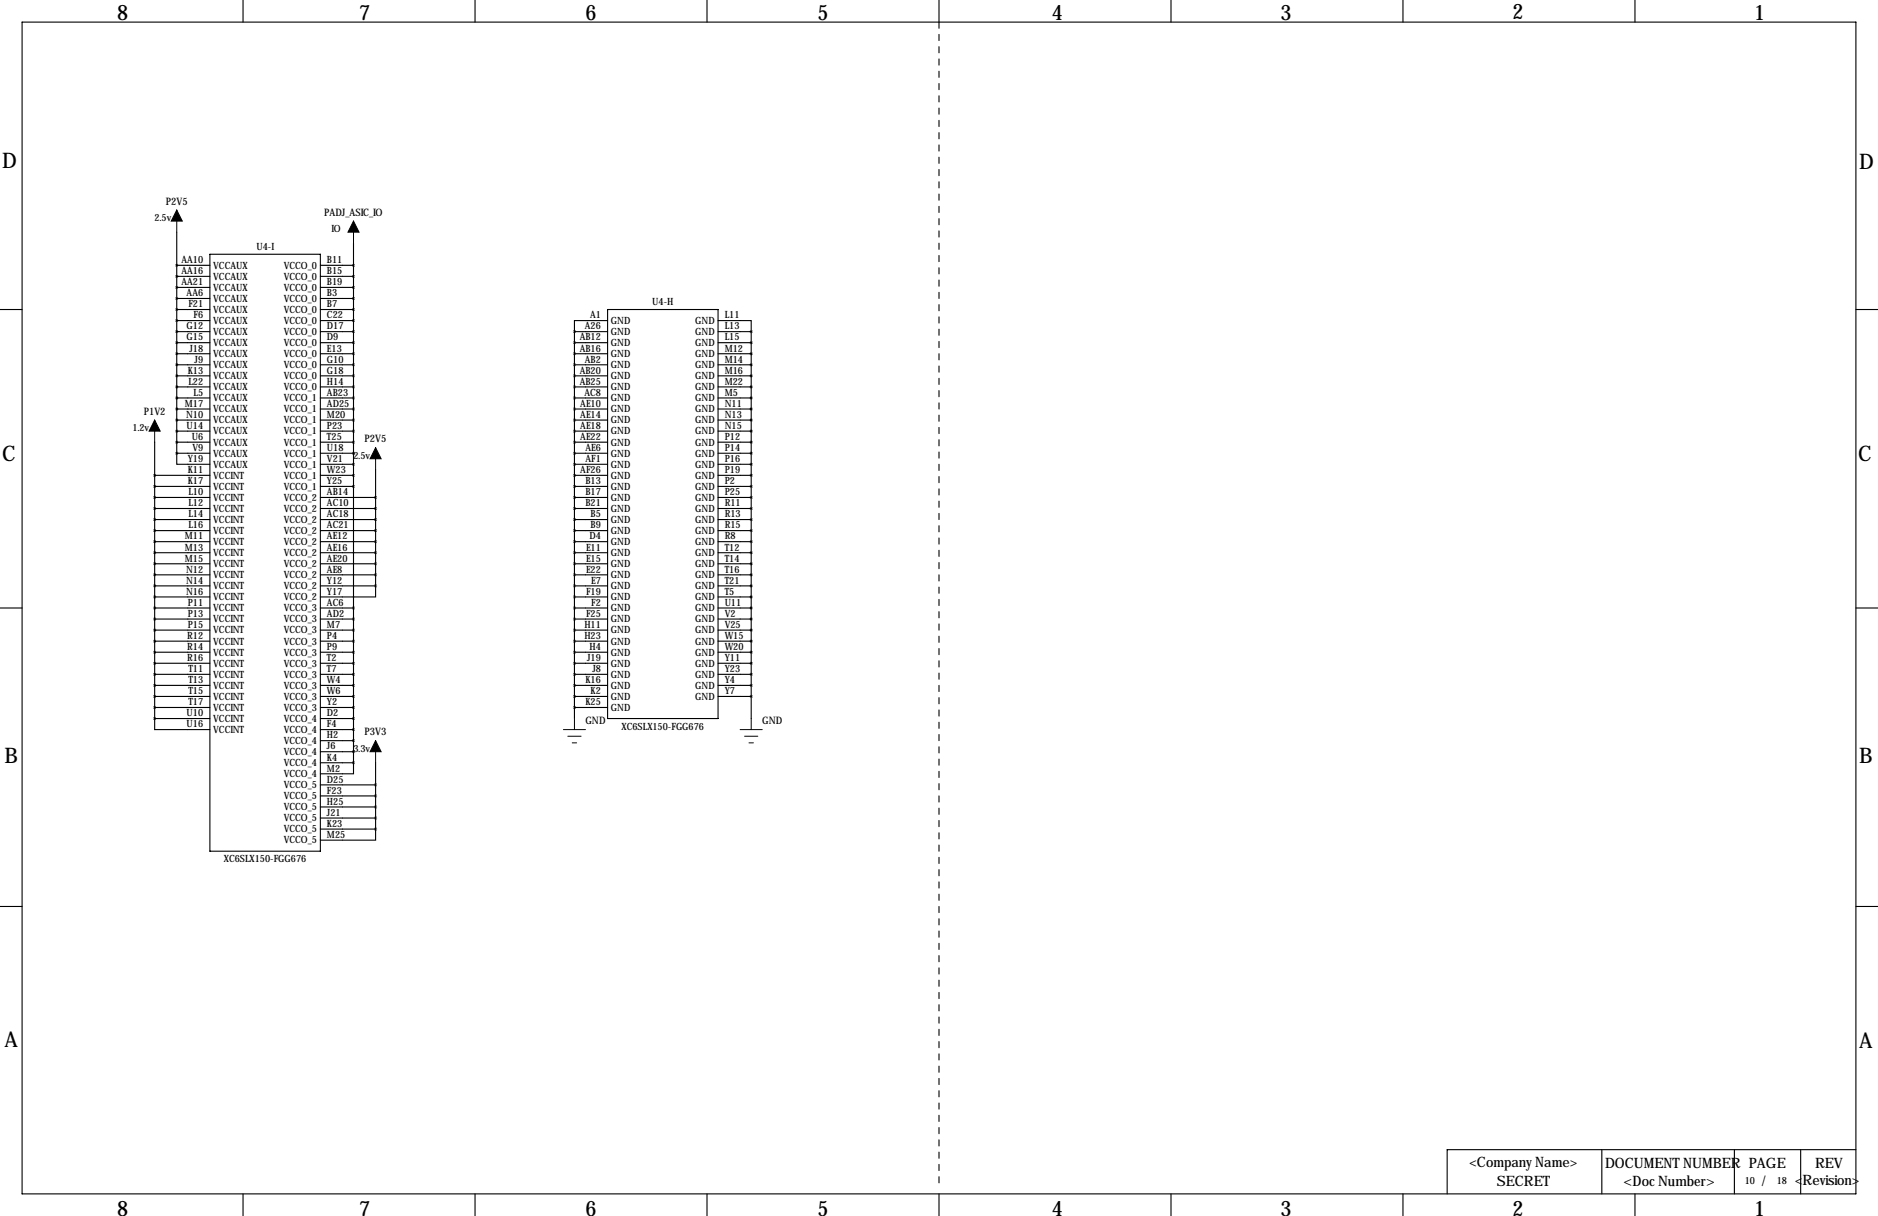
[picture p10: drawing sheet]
<svg xmlns="http://www.w3.org/2000/svg" width="432mm" height="279mm" viewBox="0 0 432 279" stroke-linecap="round" stroke-linejoin="round" font-family="sans-serif">
<g fill="none" stroke="#000" stroke-width=".25">
<path d="M5.1 5.1h421.6v269.2h-421.6zM55.9 0v5.1M109.2 0v5.1M162.6 0v5.1M215.9 0v5.1M269.2 0v5.1M322.6 0v5.1M375.9 0v5.1M40.6 53.3v50.8M48.3 58.4h25.4v137.2h-25.4zM81.3 55.9v119.4M0 71.1h5.1"/>
<path d="M40.6 71.1h7.7M40.6 73.7h7.7M40.6 76.2h7.7M40.6 78.7h7.7M40.6 61h7.7M40.6 63.5h7.7M40.6 66h7.7M40.6 68.6h7.7M73.7 71.1h7.6M73.7 73.7h7.6M73.7 76.2h7.6M73.7 78.7h7.6"/>
<path d="M73.7 61h7.6M73.7 63.5h7.6M73.7 66h7.6M73.7 68.6h7.6M132.1 76.2h7.6M132.1 78.7h7.6M132.1 76.2v88.9M139.7 73.7h-7.6v2.5M139.7 71.1h25.4v94h-25.4zM165.1 73.7h7.6v2.5M165.1 76.2h7.6M165.1 78.7h7.6"/>
<path d="M172.7 76.2v88.9M426.7 71.1h5.1M40.6 81.3h7.7M40.6 83.8h7.7M40.6 86.4h7.7M40.6 88.9h7.7M40.6 91.4h7.7M40.6 94h7.7M40.6 96.5h7.7M40.6 99.1h7.7M73.7 81.3h7.6M73.7 83.8h7.6"/>
<path d="M73.7 86.4h7.6M73.7 88.9h7.6M73.7 91.4h7.6M73.7 94h7.6M73.7 96.5h7.6M73.7 99.1h7.6M132.1 81.3h7.6M132.1 83.8h7.6M132.1 86.4h7.6M132.1 88.9h7.6M132.1 91.4h7.6M132.1 94h7.6"/>
<path d="M132.1 96.5h7.6M132.1 99.1h7.6M165.1 81.3h7.6M165.1 83.8h7.6M165.1 86.4h7.6M165.1 88.9h7.6M165.1 91.4h7.6M165.1 94h7.6M165.1 96.5h7.6M165.1 99.1h7.6M35.6 109.2h12.7M35.6 111.8h12.7"/>
<path d="M35.6 114.3h12.7M35.6 116.8h12.7M35.6 119.4h12.7M35.6 101.6v63.5M40.6 104.1v2.6h7.7M40.6 101.6h7.7M40.6 104.1h7.7M73.7 101.6h7.6M73.7 104.1h7.6M73.7 106.7h7.6M73.7 109.2h7.6M73.7 111.8h7.6"/>
<path d="M73.7 114.3h12.7M73.7 116.8h12.7M73.7 119.4h12.7M86.4 107.9v26.7M132.1 101.6h7.6M132.1 104.1h7.6M132.1 106.7h7.6M132.1 109.2h7.6M132.1 111.8h7.6M132.1 114.3h7.6M132.1 116.8h7.6M132.1 119.4h7.6"/>
<path d="M165.1 101.6h7.6M165.1 104.1h7.6M165.1 106.7h7.6M165.1 109.2h7.6M165.1 111.8h7.6M165.1 114.3h7.6M165.1 116.8h7.6M165.1 119.4h7.6M0 139.7h5.1M35.6 139.7h12.7M35.6 121.9h12.7M35.6 124.5h12.7"/>
<path d="M35.6 127h12.7M35.6 129.5h12.7M35.6 132.1h12.7M35.6 134.6h12.7M35.6 137.2h12.7M73.7 139.7h7.6M73.7 121.9h12.7M73.7 124.5h12.7M73.7 127h12.7M73.7 129.5h12.7M73.7 132.1h12.7M73.7 134.6h12.7"/>
<path d="M86.4 134.6v2.6h-12.7M132.1 139.7h7.6M132.1 121.9h7.6M132.1 124.5h7.6M132.1 127h7.6M132.1 129.5h7.6M132.1 132.1h7.6M132.1 134.6h7.6M132.1 137.2h7.6M165.1 139.7h7.6M165.1 121.9h7.6M165.1 124.5h7.6"/>
<path d="M165.1 127h7.6M165.1 129.5h7.6M165.1 132.1h7.6M165.1 134.6h7.6M165.1 137.2h7.6M426.7 139.7h5.1M35.6 142.2h12.7M35.6 144.8h12.7M35.6 147.3h12.7M35.6 149.9h12.7M35.6 152.4h12.7M35.6 154.9h12.7"/>
<path d="M35.6 157.5h12.7M73.7 144.8h7.6M73.7 142.2h7.6M73.7 147.3h7.6M73.7 149.9h7.6M73.7 152.4h7.6M73.7 154.9h7.6M73.7 157.5h7.6M132.1 142.2h7.6M132.1 144.8h7.6M132.1 147.3h7.6M132.1 149.9h7.6"/>
<path d="M132.1 152.4h7.6M132.1 154.9h7.6M132.1 157.5h7.6M165.1 142.2h7.6M165.1 144.8h7.6M165.1 147.3h7.6M165.1 149.9h7.6M165.1 152.4h7.6M165.1 154.9h7.6M165.1 157.5h7.6M35.6 165.1v2.5h12.7M35.6 165.1h12.7"/>
<path d="M35.6 160h12.7M35.6 162.6h12.7M73.7 165.1h7.6M73.7 160h7.6M73.7 162.6h7.6M73.7 167.6h7.6M73.7 170.2h7.6M73.7 172.7h7.6M73.7 175.3h7.6M81.3 175.3v2.5h-7.6M86.4 175.3v15.2M132.1 160h7.6"/>
<path d="M132.1 162.6h7.6M165.1 160h7.6M73.7 180.3h12.7M73.7 182.9h12.7M73.7 185.4h12.7M73.7 188h12.7M73.7 190.5h12.7M86.4 190.5v2.5h-12.7M0 208.3h5.1M426.7 208.3h5.1M55.9 274.3v5.1M109.2 274.3v5.1"/>
<path d="M162.6 274.3v5.1M215.9 274.3v5.1M269.2 274.3v5.1M322.6 274.3v5.1M368.3 264.2v10.1M375.9 274.3v5.1M398.8 264.2v10.1M414 264.2v10.1M426.7 264.2h-94v10.1"/>
</g>
<path d="M215.9 5.1v266.7" fill="none" stroke="#000" stroke-width=".25" stroke-dasharray="1.4 1.4"/>
<g fill="none" stroke="#000" stroke-width=".23">
<path d="M40.6 48.3v5M81.3 50.8v5.1M35.6 96.5v5.1M86.4 102.9v5M86.4 170.2v5.1M129.5 167.6h5.1M130.6 169.2h3M131.6 170.7h1M132.1 165.1v2.5M170.2 167.6h5.1M171.2 169.2h3M172.2 170.7h1"/>
<path d="M172.7 165.1v2.5"/>
</g>
<path d="M40.6 48.3l1.3 2.5h-2.5zM81.3 50.8l1.2 2.5h-2.5zM35.6 96.5l1.2 2.6h-2.5zM86.4 102.9l1.2 2.5h-2.5zM86.4 170.2l1.2 2.5h-2.5z" fill="#000" stroke="#000" stroke-width=".23"/>
<path d="M40.6 61a.05 .05 0 0 0 .1 0 .05 .05 0 0 0-.1 0zM40.6 63.5a.05 .05 0 0 0 .1 0 .05 .05 0 0 0-.1 0zM40.6 66a.05 .05 0 0 0 .1 0 .05 .05 0 0 0-.1 0zM40.6 68.6a.05 .05 0 0 0 .1 0 .05 .05 0 0 0-.1 0zM40.6 71.1a.05 .05 0 0 0 .1 0 .05 .05 0 0 0-.1 0zM40.6 73.7a.05 .05 0 0 0 .1 0 .05 .05 0 0 0-.1 0zM40.6 76.2a.05 .05 0 0 0 .1 0 .05 .05 0 0 0-.1 0zM40.6 78.7a.05 .05 0 0 0 .1 0 .05 .05 0 0 0-.1 0zM40.6 81.3a.05 .05 0 0 0 .1 0 .05 .05 0 0 0-.1 0zM40.6 83.8a.05 .05 0 0 0 .1 0 .05 .05 0 0 0-.1 0zM40.6 86.4a.05 .05 0 0 0 .1 0 .05 .05 0 0 0-.1 0zM40.6 88.9a.05 .05 0 0 0 .1 0 .05 .05 0 0 0-.1 0zM40.6 91.4a.05 .05 0 0 0 .1 0 .05 .05 0 0 0-.1 0zM40.6 94a.05 .05 0 0 0 .1 0 .05 .05 0 0 0-.1 0zM40.6 96.5a.05 .05 0 0 0 .1 0 .05 .05 0 0 0-.1 0zM40.6 99.1a.05 .05 0 0 0 .1 0 .05 .05 0 0 0-.1 0zM40.6 101.6a.05 .05 0 0 0 .1 0 .05 .05 0 0 0-.1 0zM40.6 104.1a.05 .05 0 0 0 .1 0 .05 .05 0 0 0-.1 0zM35.5 109.2a.05 .05 0 0 0 .1 0 .05 .05 0 0 0-.1 0zM35.5 111.8a.05 .05 0 0 0 .1 0 .05 .05 0 0 0-.1 0zM35.5 114.3a.05 .05 0 0 0 .1 0 .05 .05 0 0 0-.1 0zM35.5 116.8a.05 .05 0 0 0 .1 0 .05 .05 0 0 0-.1 0zM35.5 119.4a.05 .05 0 0 0 .1 0 .05 .05 0 0 0-.1 0zM35.5 121.9a.05 .05 0 0 0 .1 0 .05 .05 0 0 0-.1 0zM35.5 124.5a.05 .05 0 0 0 .1 0 .05 .05 0 0 0-.1 0zM35.5 127a.05 .05 0 0 0 .1 0 .05 .05 0 0 0-.1 0zM35.5 129.5a.05 .05 0 0 0 .1 0 .05 .05 0 0 0-.1 0zM35.5 132.1a.05 .05 0 0 0 .1 0 .05 .05 0 0 0-.1 0zM35.5 134.6a.05 .05 0 0 0 .1 0 .05 .05 0 0 0-.1 0zM35.5 137.2a.05 .05 0 0 0 .1 0 .05 .05 0 0 0-.1 0zM35.5 139.7a.05 .05 0 0 0 .1 0 .05 .05 0 0 0-.1 0zM35.5 142.2a.05 .05 0 0 0 .1 0 .05 .05 0 0 0-.1 0zM35.5 144.8a.05 .05 0 0 0 .1 0 .05 .05 0 0 0-.1 0zM35.5 147.3a.05 .05 0 0 0 .1 0 .05 .05 0 0 0-.1 0zM35.5 149.9a.05 .05 0 0 0 .1 0 .05 .05 0 0 0-.1 0zM35.5 152.4a.05 .05 0 0 0 .1 0 .05 .05 0 0 0-.1 0zM35.5 154.9a.05 .05 0 0 0 .1 0 .05 .05 0 0 0-.1 0zM35.5 157.5a.05 .05 0 0 0 .1 0 .05 .05 0 0 0-.1 0zM35.5 160a.05 .05 0 0 0 .1 0 .05 .05 0 0 0-.1 0zM35.5 162.6a.05 .05 0 0 0 .1 0 .05 .05 0 0 0-.1 0zM35.5 165.1a.05 .05 0 0 0 .1 0 .05 .05 0 0 0-.1 0zM86.3 114.3a.05 .05 0 0 0 .1 0 .05 .05 0 0 0-.1 0zM86.3 116.8a.05 .05 0 0 0 .1 0 .05 .05 0 0 0-.1 0zM86.3 119.4a.05 .05 0 0 0 .1 0 .05 .05 0 0 0-.1 0zM86.3 121.9a.05 .05 0 0 0 .1 0 .05 .05 0 0 0-.1 0zM86.3 124.5a.05 .05 0 0 0 .1 0 .05 .05 0 0 0-.1 0zM86.3 127a.05 .05 0 0 0 .1 0 .05 .05 0 0 0-.1 0zM86.3 129.5a.05 .05 0 0 0 .1 0 .05 .05 0 0 0-.1 0zM86.3 132.1a.05 .05 0 0 0 .1 0 .05 .05 0 0 0-.1 0zM86.3 134.6a.05 .05 0 0 0 .1 0 .05 .05 0 0 0-.1 0zM86.3 182.9a.05 .05 0 0 0 .1 0 .05 .05 0 0 0-.1 0zM86.3 185.4a.05 .05 0 0 0 .1 0 .05 .05 0 0 0-.1 0zM86.3 188a.05 .05 0 0 0 .1 0 .05 .05 0 0 0-.1 0zM86.3 190.5a.05 .05 0 0 0 .1 0 .05 .05 0 0 0-.1 0zM86.3 180.3a.05 .05 0 0 0 .1 0 .05 .05 0 0 0-.1 0z" fill="#000" stroke="#000" stroke-width=".63"/>
<g font-size="4.9">
<text x="26.9" y="4.6">8</text>
<text x="82.5" y="4.6">7</text>
<text x="134.6" y="4.6">6</text>
<text x="188" y="4.6">5</text>
<text x="241.8" y="4.6">4</text>
<text x="294.4" y="4.6">3</text>
<text x="347.7" y="4.3">2</text>
<text x="403.4" y="4.6">1</text>
<text x=".5" y="38.6">D</text>
<text x="427.5" y="38.9">D</text>
<text x=".5" y="105.9">C</text>
<text x="427.2" y="105.9">C</text>
<text x="1" y="175.3">B</text>
<text x="427.5" y="175.3">B</text>
<text x="1" y="240.5">A</text>
<text x="427.5" y="240.8">A</text>
<text x="26.9" y="279.3">8</text>
<text x="82.5" y="279.3">7</text>
<text x="134.6" y="279.3">6</text>
<text x="188" y="279.3">5</text>
<text x="241.8" y="279.3">4</text>
<text x="294.4" y="279.3">3</text>
<text x="347.7" y="279.3">2</text>
<text x="403.4" y="279.3">1</text>
</g>
<g font-size="3.3">
<text x="337.9" y="268.1">&lt;Company Name&gt;</text>
<text x="369.1" y="268.5">DOCUMENT NUMBER PAGE</text>
<text x="417.3" y="268.5">REV</text>
<text x="344.2" y="272.5">SECRET</text>
<text x="373.3" y="272.5">&lt;Doc Number&gt;</text>
<text x="405.1" y="272.5">/</text>
<text x="412.7" y="272.4">&lt;Revision&gt;</text>
</g>
<g font-size="2.4">
<text x="38.1" y="47">P2V5</text>
<text x="74.6" y="49.5">PADJ_ASIC_IO</text>
<text x="33" y="95.2">P1V2</text>
<text x="83.8" y="101.6">P2V5</text>
<text x="134.6" y="166.4">GND</text>
<text x="175.3" y="166.4">GND</text>
<text x="83.8" y="168.9">P3V3</text>
</g>
<g font-size="2.3">
<text x="35.6" y="50.8">2.5v</text>
<text x="76.2" y="53.3">IO</text>
<text x="59" y="57.4">U4-I</text>
<text x="41.7" y="60.5">AA10</text>
<text x="41.7" y="63">AA16</text>
<text x="41.7" y="65.5">AA21</text>
<text x="49" y="61.7">VCCAUX</text>
<text x="49" y="64.3">VCCAUX</text>
<text x="65.3" y="61.7">VCCO_0</text>
<text x="65.3" y="64.3">VCCO_0</text>
<text x="75.2" y="60.5">B11</text>
<text x="75.2" y="63">B15</text>
<text x="75.2" y="65.5">B19</text>
<text x="42.9" y="68.1">AA6</text>
<text x="43.3" y="70.6">F21</text>
<text x="49" y="66.8">VCCAUX</text>
<text x="49" y="69.3">VCCAUX</text>
<text x="49" y="71.9">VCCAUX</text>
<text x="65.3" y="66.8">VCCO_0</text>
<text x="65.3" y="69.3">VCCO_0</text>
<text x="65.3" y="71.9">VCCO_0</text>
<text x="75.2" y="68.1">B3</text>
<text x="75.2" y="70.6">B7</text>
<text x="150" y="70.1">U4-H</text>
<text x="42.9" y="75.7">G12</text>
<text x="44.5" y="73.2">F6</text>
<text x="49" y="74.4">VCCAUX</text>
<text x="49" y="77">VCCAUX</text>
<text x="65.3" y="74.4">VCCO_0</text>
<text x="65.3" y="77">VCCO_0</text>
<text x="75.2" y="73.2">C22</text>
<text x="75.2" y="75.7">D17</text>
<text x="134.5" y="75.7">A26</text>
<text x="135.7" y="73.2">A1</text>
<text x="140.5" y="74.4">GND</text>
<text x="140.5" y="77">GND</text>
<text x="159.9" y="74.4">GND</text>
<text x="159.9" y="77">GND</text>
<text x="166.6" y="73.2">L11</text>
<text x="166.6" y="75.7">L13</text>
<text x="42.9" y="78.2">G15</text>
<text x="43.6" y="80.8">J18</text>
<text x="44.8" y="83.3">J9</text>
<text x="49" y="79.5">VCCAUX</text>
<text x="49" y="82">VCCAUX</text>
<text x="65.3" y="79.5">VCCO_0</text>
<text x="65.3" y="82">VCCO_0</text>
<text x="75.2" y="78.2">D9</text>
<text x="75.2" y="80.8">E13</text>
<text x="75.2" y="83.3">G10</text>
<text x="133.3" y="78.2">AB12</text>
<text x="133.3" y="80.8">AB16</text>
<text x="134.5" y="83.3">AB2</text>
<text x="140.5" y="79.5">GND</text>
<text x="140.5" y="82">GND</text>
<text x="159.9" y="79.5">GND</text>
<text x="159.9" y="82">GND</text>
<text x="166.6" y="78.2">L15</text>
<text x="166.6" y="80.8">M12</text>
<text x="166.6" y="83.3">M14</text>
<text x="43.2" y="85.9">K13</text>
<text x="43.3" y="88.4">L22</text>
<text x="49" y="84.6">VCCAUX</text>
<text x="49" y="87.1">VCCAUX</text>
<text x="49" y="89.7">VCCAUX</text>
<text x="65.3" y="84.6">VCCO_0</text>
<text x="65.3" y="87.1">VCCO_0</text>
<text x="65.3" y="89.7">VCCO_0</text>
<text x="75.2" y="85.9">G18</text>
<text x="75.2" y="88.4">H14</text>
<text x="133.3" y="85.9">AB20</text>
<text x="133.3" y="88.4">AB25</text>
<text x="140.5" y="84.6">GND</text>
<text x="140.5" y="87.1">GND</text>
<text x="140.5" y="89.7">GND</text>
<text x="159.9" y="84.6">GND</text>
<text x="159.9" y="87.1">GND</text>
<text x="159.9" y="89.7">GND</text>
<text x="166.6" y="85.9">M16</text>
<text x="166.6" y="88.4">M22</text>
<text x="42.5" y="93.5">M17</text>
<text x="44.5" y="90.9">L5</text>
<text x="49" y="92.2">VCCAUX</text>
<text x="49" y="94.7">VCCAUX</text>
<text x="65.3" y="92.2">VCCO_1</text>
<text x="65.3" y="94.7">VCCO_1</text>
<text x="75.2" y="90.9">AB23</text>
<text x="75.2" y="93.5">AD25</text>
<text x="133.4" y="93.5">AE10</text>
<text x="134.4" y="90.9">AC8</text>
<text x="140.5" y="92.2">GND</text>
<text x="140.5" y="94.7">GND</text>
<text x="159.9" y="92.2">GND</text>
<text x="159.9" y="94.7">GND</text>
<text x="166.6" y="90.9">M5</text>
<text x="166.6" y="93.5">N11</text>
<text x="30.5" y="99.1">1.2v</text>
<text x="42.8" y="96">N10</text>
<text x="42.9" y="98.6">U14</text>
<text x="44.1" y="101.1">U6</text>
<text x="49" y="97.3">VCCAUX</text>
<text x="49" y="99.8">VCCAUX</text>
<text x="65.3" y="97.3">VCCO_1</text>
<text x="65.3" y="99.8">VCCO_1</text>
<text x="75.2" y="96">M20</text>
<text x="75.2" y="98.6">P23</text>
<text x="75.2" y="101.1">T25</text>
<text x="133.4" y="96">AE14</text>
<text x="133.4" y="98.6">AE18</text>
<text x="133.4" y="101.1">AE22</text>
<text x="140.5" y="97.3">GND</text>
<text x="140.5" y="99.8">GND</text>
<text x="159.9" y="97.3">GND</text>
<text x="159.9" y="99.8">GND</text>
<text x="166.6" y="96">N13</text>
<text x="166.6" y="98.6">N15</text>
<text x="166.6" y="101.1">P12</text>
<text x="43.2" y="106.2">Y19</text>
<text x="44.2" y="103.6">V9</text>
<text x="49" y="102.4">VCCAUX</text>
<text x="49" y="104.9">VCCAUX</text>
<text x="49" y="107.4">VCCAUX</text>
<text x="65.3" y="102.4">VCCO_1</text>
<text x="65.3" y="104.9">VCCO_1</text>
<text x="65.3" y="107.4">VCCO_1</text>
<text x="75.2" y="103.6">U18</text>
<text x="75.2" y="106.2">V21</text>
<text x="81.3" y="105.4">2.5v</text>
<text x="134.6" y="103.6">AE6</text>
<text x="134.6" y="106.2">AF1</text>
<text x="140.5" y="102.4">GND</text>
<text x="140.5" y="104.9">GND</text>
<text x="140.5" y="107.4">GND</text>
<text x="159.9" y="102.4">GND</text>
<text x="159.9" y="104.9">GND</text>
<text x="159.9" y="107.4">GND</text>
<text x="166.6" y="103.6">P14</text>
<text x="166.6" y="106.2">P16</text>
<text x="43.2" y="108.7">K11</text>
<text x="43.2" y="111.3">K17</text>
<text x="43.3" y="113.8">L10</text>
<text x="49" y="110">VCCINT</text>
<text x="49" y="112.5">VCCINT</text>
<text x="65.3" y="110">VCCO_1</text>
<text x="65.3" y="112.5">VCCO_1</text>
<text x="75.2" y="108.7">W23</text>
<text x="75.2" y="111.3">Y25</text>
<text x="75.2" y="113.8">AB14</text>
<text x="133.4" y="108.7">AF26</text>
<text x="134.6" y="111.3">B13</text>
<text x="134.6" y="113.8">B17</text>
<text x="140.5" y="110">GND</text>
<text x="140.5" y="112.5">GND</text>
<text x="159.9" y="110">GND</text>
<text x="159.9" y="112.5">GND</text>
<text x="166.6" y="108.7">P19</text>
<text x="166.6" y="111.3">P2</text>
<text x="166.6" y="113.8">P25</text>
<text x="43.3" y="116.3">L12</text>
<text x="43.3" y="118.9">L14</text>
<text x="49" y="115.1">VCCINT</text>
<text x="49" y="117.6">VCCINT</text>
<text x="65.3" y="115.1">VCCO_2</text>
<text x="65.3" y="117.6">VCCO_2</text>
<text x="75.2" y="116.3">AC10</text>
<text x="75.2" y="118.9">AC18</text>
<text x="134.6" y="116.3">B21</text>
<text x="135.8" y="118.9">B5</text>
<text x="140.5" y="115.1">GND</text>
<text x="140.5" y="117.6">GND</text>
<text x="159.9" y="115.1">GND</text>
<text x="159.9" y="117.6">GND</text>
<text x="166.6" y="116.3">R11</text>
<text x="166.6" y="118.9">R13</text>
<text x="42.5" y="124">M11</text>
<text x="43.3" y="121.4">L16</text>
<text x="49" y="120.1">VCCINT</text>
<text x="49" y="122.7">VCCINT</text>
<text x="49" y="125.2">VCCINT</text>
<text x="65.3" y="120.1">VCCO_2</text>
<text x="65.3" y="122.7">VCCO_2</text>
<text x="65.3" y="125.2">VCCO_2</text>
<text x="75.2" y="121.4">AC21</text>
<text x="75.2" y="124">AE12</text>
<text x="135.5" y="124">D4</text>
<text x="135.8" y="121.4">B9</text>
<text x="140.5" y="120.1">GND</text>
<text x="140.5" y="122.7">GND</text>
<text x="140.5" y="125.2">GND</text>
<text x="159.9" y="120.1">GND</text>
<text x="159.9" y="122.7">GND</text>
<text x="159.9" y="125.2">GND</text>
<text x="166.6" y="121.4">R15</text>
<text x="166.6" y="124">R8</text>
<text x="42.5" y="126.5">M13</text>
<text x="42.5" y="129">M15</text>
<text x="42.8" y="131.6">N12</text>
<text x="49" y="127.8">VCCINT</text>
<text x="49" y="130.3">VCCINT</text>
<text x="65.3" y="127.8">VCCO_2</text>
<text x="65.3" y="130.3">VCCO_2</text>
<text x="75.2" y="126.5">AE16</text>
<text x="75.2" y="129">AE20</text>
<text x="75.2" y="131.6">AE8</text>
<text x="134.7" y="126.5">E11</text>
<text x="134.7" y="129">E15</text>
<text x="134.7" y="131.6">E22</text>
<text x="140.5" y="127.8">GND</text>
<text x="140.5" y="130.3">GND</text>
<text x="159.9" y="127.8">GND</text>
<text x="159.9" y="130.3">GND</text>
<text x="166.6" y="126.5">T12</text>
<text x="166.6" y="129">T14</text>
<text x="166.6" y="131.6">T16</text>
<text x="42.8" y="134.1">N14</text>
<text x="42.8" y="136.7">N16</text>
<text x="49" y="132.8">VCCINT</text>
<text x="49" y="135.4">VCCINT</text>
<text x="49" y="137.9">VCCINT</text>
<text x="65.3" y="132.8">VCCO_2</text>
<text x="65.3" y="135.4">VCCO_2</text>
<text x="65.3" y="137.9">VCCO_2</text>
<text x="75.2" y="134.1">Y12</text>
<text x="75.2" y="136.7">Y17</text>
<text x="134.7" y="136.7">F19</text>
<text x="135.9" y="134.1">E7</text>
<text x="140.5" y="132.8">GND</text>
<text x="140.5" y="135.4">GND</text>
<text x="140.5" y="137.9">GND</text>
<text x="159.9" y="132.8">GND</text>
<text x="159.9" y="135.4">GND</text>
<text x="159.9" y="137.9">GND</text>
<text x="166.6" y="134.1">T21</text>
<text x="166.6" y="136.7">T5</text>
<text x="43.2" y="139.2">P11</text>
<text x="43.2" y="141.7">P13</text>
<text x="49" y="140.5">VCCINT</text>
<text x="49" y="143">VCCINT</text>
<text x="65.3" y="140.5">VCCO_3</text>
<text x="65.3" y="143">VCCO_3</text>
<text x="75.2" y="139.2">AC6</text>
<text x="75.2" y="141.7">AD2</text>
<text x="134.7" y="141.7">F25</text>
<text x="135.9" y="139.2">F2</text>
<text x="140.5" y="140.5">GND</text>
<text x="140.5" y="143">GND</text>
<text x="159.9" y="140.5">GND</text>
<text x="159.9" y="143">GND</text>
<text x="166.6" y="139.2">U11</text>
<text x="166.6" y="141.7">V2</text>
<text x="43" y="146.8">R12</text>
<text x="43" y="149.4">R14</text>
<text x="43.2" y="144.3">P15</text>
<text x="49" y="145.5">VCCINT</text>
<text x="49" y="148.1">VCCINT</text>
<text x="65.3" y="145.5">VCCO_3</text>
<text x="65.3" y="148.1">VCCO_3</text>
<text x="75.2" y="144.3">M7</text>
<text x="75.2" y="146.8">P4</text>
<text x="75.2" y="149.4">P9</text>
<text x="134.4" y="144.3">H11</text>
<text x="134.4" y="146.8">H23</text>
<text x="135.5" y="149.4">H4</text>
<text x="140.5" y="145.5">GND</text>
<text x="140.5" y="148.1">GND</text>
<text x="159.9" y="145.5">GND</text>
<text x="159.9" y="148.1">GND</text>
<text x="166.6" y="144.3">V25</text>
<text x="166.6" y="146.8">W15</text>
<text x="166.6" y="149.4">W20</text>
<text x="43" y="151.9">R16</text>
<text x="43.3" y="154.4">T11</text>
<text x="49" y="150.6">VCCINT</text>
<text x="49" y="153.2">VCCINT</text>
<text x="49" y="155.7">VCCINT</text>
<text x="65.3" y="150.6">VCCO_3</text>
<text x="65.3" y="153.2">VCCO_3</text>
<text x="65.3" y="155.7">VCCO_3</text>
<text x="75.2" y="151.9">T2</text>
<text x="75.2" y="154.4">T7</text>
<text x="135" y="151.9">J19</text>
<text x="136.2" y="154.4">J8</text>
<text x="140.5" y="150.6">GND</text>
<text x="140.5" y="153.2">GND</text>
<text x="140.5" y="155.7">GND</text>
<text x="159.9" y="150.6">GND</text>
<text x="159.9" y="153.2">GND</text>
<text x="159.9" y="155.7">GND</text>
<text x="166.6" y="151.9">Y11</text>
<text x="166.6" y="154.4">Y23</text>
<text x="43.3" y="157">T13</text>
<text x="43.3" y="159.5">T15</text>
<text x="49" y="158.2">VCCINT</text>
<text x="49" y="160.8">VCCINT</text>
<text x="65.3" y="158.2">VCCO_3</text>
<text x="65.3" y="160.8">VCCO_3</text>
<text x="75.2" y="157">W4</text>
<text x="75.2" y="159.5">W6</text>
<text x="134.6" y="157">K16</text>
<text x="135.8" y="159.5">K2</text>
<text x="140.5" y="158.2">GND</text>
<text x="140.5" y="160.8">GND</text>
<text x="159.9" y="158.2">GND</text>
<text x="159.9" y="160.8">GND</text>
<text x="166.6" y="157">Y4</text>
<text x="166.6" y="159.5">Y7</text>
<text x="42.9" y="164.6">U10</text>
<text x="42.9" y="167.1">U16</text>
<text x="43.3" y="162.1">T17</text>
<text x="49" y="163.3">VCCINT</text>
<text x="49" y="165.9">VCCINT</text>
<text x="65.3" y="163.3">VCCO_3</text>
<text x="65.3" y="165.9">VCCO_4</text>
<text x="75.2" y="162.1">Y2</text>
<text x="75.2" y="164.6">D2</text>
<text x="75.2" y="167.1">F4</text>
<text x="134.6" y="162.1">K25</text>
<text x="140.5" y="163.3">GND</text>
<text x="142.9" y="167.6">XC6SLX150-FGG676</text>
<text x="49" y="168.4">VCCINT</text>
<text x="65.3" y="168.4">VCCO_4</text>
<text x="65.3" y="170.9">VCCO_4</text>
<text x="65.3" y="173.5">VCCO_4</text>
<text x="75.2" y="169.7">H2</text>
<text x="75.2" y="172.2">J6</text>
<text x="81.3" y="172.7">3.3v</text>
<text x="65.3" y="176">VCCO_4</text>
<text x="65.3" y="178.6">VCCO_4</text>
<text x="75.2" y="174.8">K4</text>
<text x="75.2" y="177.3">M2</text>
<text x="75.2" y="179.8">D25</text>
<text x="65.3" y="181.1">VCCO_5</text>
<text x="65.3" y="183.6">VCCO_5</text>
<text x="75.2" y="182.4">F23</text>
<text x="75.2" y="184.9">H25</text>
<text x="65.3" y="186.2">VCCO_5</text>
<text x="65.3" y="188.7">VCCO_5</text>
<text x="65.3" y="191.3">VCCO_5</text>
<text x="75.2" y="187.5">J21</text>
<text x="75.2" y="190">K23</text>
<text x="65.3" y="193.8">VCCO_5</text>
<text x="75.2" y="192.5">M25</text>
<text x="51.5" y="198.1">XC6SLX150-FGG676</text>
<text x="401.1" y="272">10</text>
<text x="408.5" y="272">18</text>
</g>
</svg>
